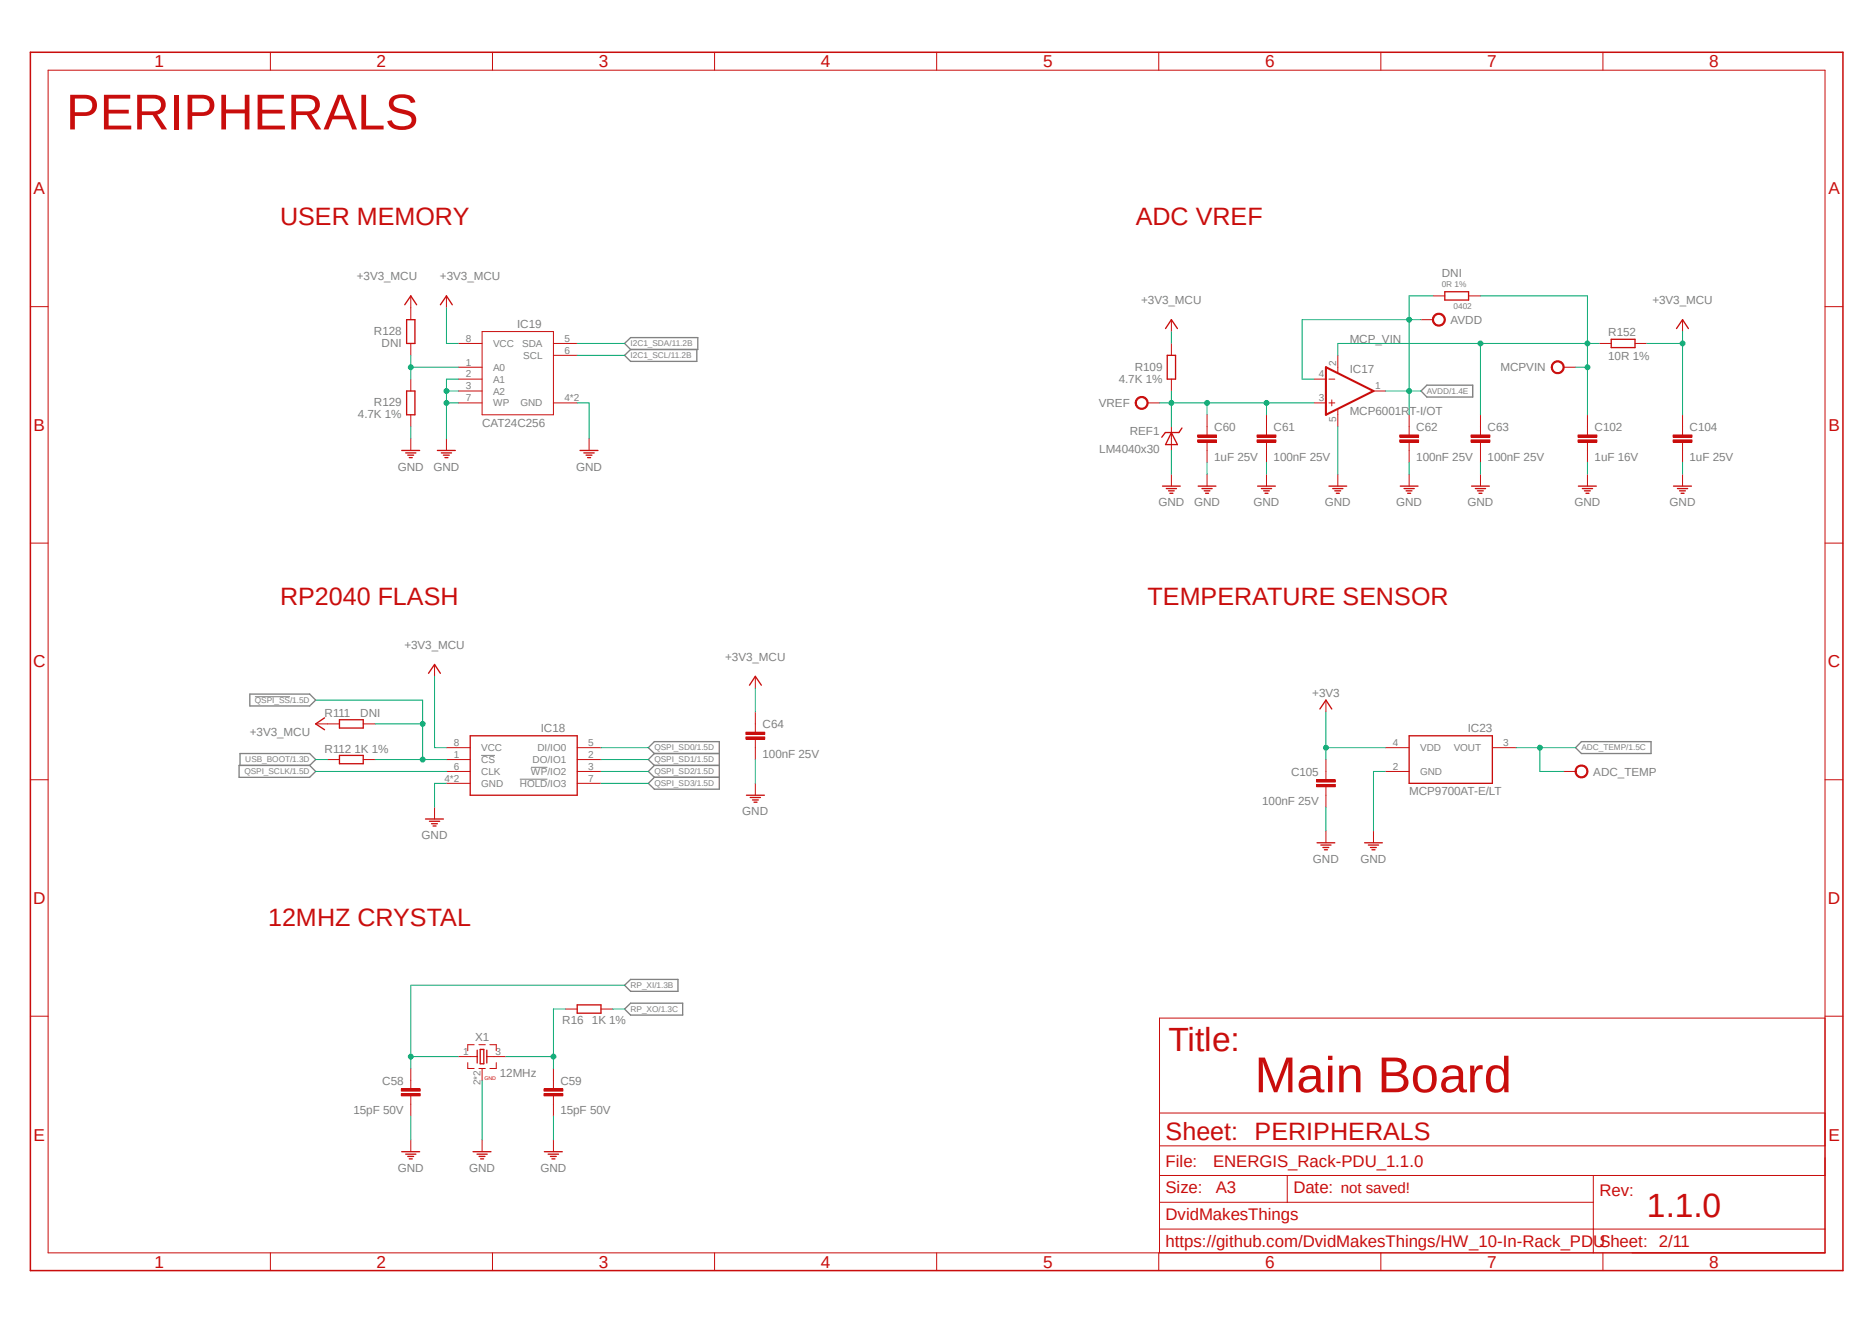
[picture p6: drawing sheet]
<svg xmlns="http://www.w3.org/2000/svg" width="420mm" height="297mm" viewBox="0 0 420 297" stroke-linecap="round" stroke-linejoin="round" font-family="sans-serif">
<path d="M6.3 11.4l407.6 274.2M413.9 11.4l-407.6 274.2" fill="none" stroke="#fff" stroke-width=".22"/>
<path d="M57.2 156.3h7.9M107.9 169.5h3.1M116.6 174.8h6.2M119.1 172.1h3.7" fill="none" stroke="#808080" stroke-width=".22"/>
<g fill="none" stroke="#808080" stroke-width=".3">
<path d="M140.1 77l1.4-1.3h15v2.7h-15zM141.5 78.4l-1.4 1.3 1.4 1.4h14.8v-2.7M318.8 87.7l1.3-1.3h10.3v2.7h-10.3zM56 155.7h13.5l1.3 1.4-1.3 1.3h-13.5zM53.6 171.7h15.9l1.3 1.4-1.3 1.3h-15.9zM53.8 171.7v-2.7h15.7l1.3 1.4-1.3 1.3M146.8 169l-1.3-1.3 1.3-1.3h14.6v10.6h-14.6l-1.3-1.3 1.3-1.3M146.8 174.4h14.6M146.8 171.7h14.6M146.8 169h14.6M146.8 171.7l-1.3 1.4 1.3 1.3M146.8 169l-1.3 1.4 1.3 1.3"/>
<path d="M354.8 166.4h15.6v2.6h-15.6l-1.3-1.3zM140.1 221l1.4-1.3h10.6v2.7h-10.6zM140.1 226.4l1.4-1.4h11.7v2.7h-11.7z"/>
</g>
<path d="M261.9 79.7h1.8v5.3h-1.8zM262.8 97.1l1.4 2.6h-2.7zM262.8 97v.1M265.2 96l-.7 1h-3l-.9 1.1M260.8 109.1h4M261.7 109.6h2.2M262.2 110.1h1.2M262.5 110.7h.6" fill="none" stroke="#c90d0c" stroke-width=".3"/>
<path d="M262.8 77v2.7M257.5 90.4h2.6M262.8 85v2.7M262.8 95.7v5.3M262.8 106.4v2.7" fill="none" stroke="#c90d0c" stroke-width=".22"/>
<path d="M255 89.5a1.46 1.46 0 0 1 2.4 .1 1.46 1.46 0 0 1-.8 2.2 1.46 1.46 0 0 1-1.9-1.4h.2a1.2 1.2 0 0 1 1.7-1.1 1.2 1.2 0 0 1 .4 1.9 1.2 1.2 0 0 1-2-.4l-.1-.4h-.2z" fill-rule="evenodd" fill="#c90d0c"/>
<path d="M300.1 79.7v4M255 89.5a1.46 1.46 0 0 1 2.4 .1 1.46 1.46 0 0 1-.8 2.2 1.46 1.46 0 0 1-1.9-1.4h.2a1.2 1.2 0 0 1 1.7-1.1 1.2 1.2 0 0 1 .4 1.9 1.2 1.2 0 0 1-2-.4l-.1-.4h-.2zM270.8 95.7v1.9M270.8 99.2v1.8M294.8 90.4h2.7M294.8 85h2.7M298.2 90.4h1.3M298.2 85h1.3M298.8 89.7v1.4M300.1 91.8v3.9M308.1 87.7h2.7M300.1 106.4v2.7" fill="none" stroke="#c90d0c" stroke-width=".22"/>
<path d="M297.5 82.4l10.6 5.3-10.6 5.3z" fill="none" stroke="#c90d0c" stroke-width=".47"/>
<path d="M298.2 109.1h3.9M299 109.6h2.3M299.5 110.1h1.3M299.8 110.7h.7" fill="none" stroke="#c90d0c" stroke-width=".3"/>
<path d="M268.7 98.7h4.2v.5h-4.2z" fill-rule="evenodd" fill="#c90d0c"/>
<path d="M268.7 98.7h4.2v.5h-4.2z" fill="none" stroke="#c90d0c" stroke-width=".22"/>
<path d="M268.7 97.6h4.2v.5h-4.2z" fill-rule="evenodd" fill="#c90d0c"/>
<path d="M268.7 97.6h4.2v.5h-4.2zM270.8 93v2.7M284.1 95.7v1.9M284.1 99.2v1.8M270.8 101v2.7" fill="none" stroke="#c90d0c" stroke-width=".22"/>
<path d="M282 98.7h4.3v.5h-4.3z" fill-rule="evenodd" fill="#c90d0c"/>
<path d="M282 98.7h4.3v.5h-4.3z" fill="none" stroke="#c90d0c" stroke-width=".22"/>
<path d="M282 97.6h4.3v.5h-4.3z" fill-rule="evenodd" fill="#c90d0c"/>
<path d="M282 97.6h4.3v.5h-4.3zM284.1 93v2.7M316.1 95.7v1.9M316.1 99.2v1.8M270.8 106.4v2.7M284.1 101v2.7M284.1 106.4v2.7" fill="none" stroke="#c90d0c" stroke-width=".22"/>
<path d="M268.8 109.1h4M269.7 109.6h2.2M270.2 110.1h1.2M270.5 110.7h.6M282.2 109.1h3.9M283 109.6h2.3M283.5 110.1h1.3M283.8 110.7h.7" fill="none" stroke="#c90d0c" stroke-width=".3"/>
<path d="M314 98.7h4.3v.5h-4.3z" fill-rule="evenodd" fill="#c90d0c"/>
<path d="M314 98.7h4.3v.5h-4.3z" fill="none" stroke="#c90d0c" stroke-width=".22"/>
<path d="M314 97.6h4.3v.5h-4.3z" fill-rule="evenodd" fill="#c90d0c"/>
<path d="M314 97.6h4.3v.5h-4.3zM316.1 93v2.7M332.1 95.7v1.9M332.1 99.2v1.8M316.1 101v2.7M316.1 106.4v2.7" fill="none" stroke="#c90d0c" stroke-width=".22"/>
<path d="M314.2 109.1h3.9M315 109.6h2.3M315.5 110.1h1.3M315.8 110.7h.7" fill="none" stroke="#c90d0c" stroke-width=".3"/>
<path d="M330 98.7h4.3v.5h-4.3z" fill-rule="evenodd" fill="#c90d0c"/>
<path d="M330 98.7h4.3v.5h-4.3z" fill="none" stroke="#c90d0c" stroke-width=".22"/>
<path d="M330 97.6h4.3v.5h-4.3z" fill-rule="evenodd" fill="#c90d0c"/>
<path d="M318.8 71.7h2.7M330 97.6h4.3v.5h-4.3zM332.1 93v2.7M332.1 101v2.7M332.1 106.4v2.7" fill="none" stroke="#c90d0c" stroke-width=".22"/>
<path d="M330.2 109.1h3.9M331 109.6h2.3M331.5 110.1h1.3M331.8 110.7h.7" fill="none" stroke="#c90d0c" stroke-width=".3"/>
<path d="M321.7 70.8a1.46 1.46 0 0 1 2.3 .1 1.46 1.46 0 0 1-.8 2.2 1.46 1.46 0 0 1-1.8-1.4h.2a1.19 1.19 0 0 1 1.6-1.1 1.19 1.19 0 0 1 .4 1.9 1.19 1.19 0 0 1-1.9-.4l-.1-.4h-.2z" fill-rule="evenodd" fill="#c90d0c"/>
<path d="M262.8 71.7v2.7M321.7 70.8a1.46 1.46 0 0 1 2.3 .1 1.46 1.46 0 0 1-.8 2.2 1.46 1.46 0 0 1-1.8-1.4h.2a1.19 1.19 0 0 1 1.6-1.1 1.19 1.19 0 0 1 .4 1.9 1.19 1.19 0 0 1-1.9-.4l-.1-.4h-.2zM356.2 95.7v1.9M356.2 99.2v1.8" fill="none" stroke="#c90d0c" stroke-width=".22"/>
<path d="M261.5 73.7l1.3-2 1.4 2" fill="none" stroke="#c90d0c" stroke-width=".3"/>
<path d="M354 98.7h4.3v.5h-4.3z" fill-rule="evenodd" fill="#c90d0c"/>
<path d="M354 98.7h4.3v.5h-4.3z" fill="none" stroke="#c90d0c" stroke-width=".22"/>
<path d="M354 97.6h4.3v.5h-4.3z" fill-rule="evenodd" fill="#c90d0c"/>
<path d="M354 97.6h4.3v.5h-4.3zM356.2 93v2.7M377.5 95.7v1.9M377.5 99.2v1.8M356.2 101v2.7M356.2 106.4v2.7" fill="none" stroke="#c90d0c" stroke-width=".22"/>
<path d="M354.1 109.1h4M355 109.6h2.3M355.5 110.1h1.3M355.8 110.7h.7" fill="none" stroke="#c90d0c" stroke-width=".3"/>
<path d="M375.4 98.7h4.2v.5h-4.2z" fill-rule="evenodd" fill="#c90d0c"/>
<path d="M375.4 98.7h4.2v.5h-4.2z" fill="none" stroke="#c90d0c" stroke-width=".22"/>
<path d="M375.4 97.6h4.2v.5h-4.2z" fill-rule="evenodd" fill="#c90d0c"/>
<g fill="none" stroke="#c90d0c" stroke-width=".22">
<path d="M92.2 66.4v5.3M92.2 77v2.7M100.2 66.4v2.6M102.8 77h5.4M108.2 74.4h16v18.6h-16zM124.2 77h5.3M124.2 79.7h5.3M358.8 77h2.7M366.8 77h2.7M377.5 71.7v2.7M92.2 85v2.7M92.2 93v2.7"/>
<path d="M92.2 98.4v2.6M100.2 98.4v2.6M102.8 90.4h5.4M102.8 87.7h5.4M102.8 85h5.4M102.8 82.4h5.4M124.2 90.4h5.3M132.2 98.4v2.6M375.4 97.6h4.2v.5h-4.2zM377.5 93v2.7M377.5 101v2.7M377.5 106.4v2.7"/>
<path d="M73.5 170.4h2.7M73.5 162.4h2.7M81.5 170.4h2.7M81.5 162.4h2.7M100.2 170.4h5.3M100.2 173.1h5.3M100.2 167.7h5.3M100.2 175.7h5.3M129.5 170.4h5.3M129.5 173.1h5.3M129.5 167.7h5.3M129.5 175.7h5.3"/>
<path d="M169.5 162.4v1.9M169.5 165.9v1.8M169.5 175.7v2.7M97.5 181.1v2.6"/>
</g>
<g fill="none" stroke="#c90d0c" stroke-width=".3">
<path d="M90.8 68.4l1.4-2 1.3 2M91.2 71.7h1.9v5.3h-1.9zM98.8 68.4l1.4-2 1.3 2M361.5 76.1h5.3v1.9h-5.3zM376.1 73.7l1.4-2 1.3 2M91.2 87.7h1.9v5.3h-1.9zM90.1 101h4M91 101.6h2.3M91.5 102.1h1.3M91.8 102.7h.7M98.1 101h4.1M99 101.6h2.3"/>
<path d="M99.5 102.1h1.3M99.8 102.7h.7M130.1 101h4.1M131 101.6h2.3M131.5 102.1h1.3M131.8 102.7h.7M375.5 109.1h4M376.3 109.6h2.3M376.8 110.1h1.3M377.1 110.7h.7M76.2 161.5h5.3v1.8h-5.3zM76.2 169.5h5.3v1.8h-5.3z"/>
<path d="M105.5 165.1h24v13.3h-24zM167.5 178.4h4M168.3 178.9h2.3M168.8 179.5h1.3M169.2 180h.6M95.5 183.7h4M96.4 184.2h2.2M96.8 184.8h1.3M97.2 185.3h.6"/>
</g>
<path d="M167.3 165.3h4.3v.5h-4.3z" fill-rule="evenodd" fill="#c90d0c"/>
<path d="M167.3 165.3h4.3v.5h-4.3z" fill="none" stroke="#c90d0c" stroke-width=".22"/>
<path d="M167.3 164.3h4.3v.5h-4.3z" fill-rule="evenodd" fill="#c90d0c"/>
<path d="M97.5 149.1v2.6M169.5 151.7v2.7M169.5 159.7v2.7M70.8 162.4h2.7M167.3 164.3h4.3v.5h-4.3zM169.5 167.7v2.7M92.2 242.4v1.8M92.2 245.8v1.9" fill="none" stroke="#c90d0c" stroke-width=".22"/>
<path d="M96.1 151l1.4-1.9 1.3 1.9M168.1 153.7l1.4-2 1.3 2M72.8 161l-2 1.4 2 1.3" fill="none" stroke="#c90d0c" stroke-width=".3"/>
<path d="M90 245.3h4.3v.5h-4.3z" fill-rule="evenodd" fill="#c90d0c"/>
<path d="M90 245.3h4.3v.5h-4.3z" fill="none" stroke="#c90d0c" stroke-width=".22"/>
<path d="M90 244.3h4.3v.5h-4.3z" fill-rule="evenodd" fill="#c90d0c"/>
<path d="M92.2 239.7v2.7M90 244.3h4.3v.5h-4.3zM92.2 247.7v2.7M124.2 242.4v1.8M124.2 245.8v1.9" fill="none" stroke="#c90d0c" stroke-width=".22"/>
<path d="M122 245.3h4.3v.5h-4.3z" fill-rule="evenodd" fill="#c90d0c"/>
<path d="M122 245.3h4.3v.5h-4.3z" fill="none" stroke="#c90d0c" stroke-width=".22"/>
<path d="M122 244.3h4.3v.5h-4.3z" fill-rule="evenodd" fill="#c90d0c"/>
<g fill="none" stroke="#c90d0c" stroke-width=".22">
<path d="M297.5 173.1v1.8M297.5 176.5v1.9M310.8 167.7h5.3M310.8 173.1h5.3M334.8 167.7h5.3M102.8 237h4.3M104.9 238.4v1.3h1.5M106.4 234.4h-1.5v1.3M107.4 234.4h1.5M107.4 239.7h1.5M108.2 239.7v2.7M109.2 237h4.3"/>
<path d="M109.9 234.4h1.4v1.3M111.3 238.4v1.3h-1.4M124.2 239.7v2.7M126.8 226.4h2.7M134.8 226.4h2.7M92.2 255.7v2.7M108.2 255.7v2.7M122 244.3h4.3v.5h-4.3zM124.2 247.7v2.7M124.2 255.7v2.7"/>
</g>
<g fill="none" stroke="#c90d0c" stroke-width=".3">
<path d="M316.1 165.1h18.7v10.6h-18.7zM107.1 235.6v2.9M107.7 235.4h.8v3.2h-.8zM109.2 235.6v2.9M129.5 225.4h5.3v1.9h-5.3zM90.1 258.4h4M91 258.9h2.3M91.5 259.4h1.3M91.8 260h.7M106.1 258.4h4.1M107 258.9h2.3M107.5 259.4h1.3"/>
<path d="M107.8 260h.7M122.1 258.4h4.1M123 258.9h2.3M123.5 259.4h1.3M123.8 260h.7"/>
</g>
<path d="M295.4 176h4.2v.5h-4.2z" fill-rule="evenodd" fill="#c90d0c"/>
<path d="M295.4 176h4.2v.5h-4.2z" fill="none" stroke="#c90d0c" stroke-width=".22"/>
<path d="M295.4 174.9h4.2v.5h-4.2z" fill-rule="evenodd" fill="#c90d0c"/>
<path d="M297.5 157.1v2.6M295.4 174.9h4.2v.5h-4.2zM297.5 170.4v2.7M297.5 178.4v2.7M350.8 173.1h2.7M297.5 186.4v2.7M308.1 186.4v2.7" fill="none" stroke="#c90d0c" stroke-width=".22"/>
<path d="M296.1 159l1.4-1.9 1.3 1.9M295.5 189.1h4M296.3 189.6h2.3M296.8 190.1h1.3M297.1 190.6h.7M306.2 189.1h3.9M307 189.6h2.3M307.5 190.1h1.3M307.8 190.6h.7" fill="none" stroke="#c90d0c" stroke-width=".3"/>
<path d="M353.7 172.1a1.46 1.46 0 0 1 2.3 .1 1.46 1.46 0 0 1-.7 2.2 1.46 1.46 0 0 1-1.9-1.3h.2a1.19 1.19 0 0 1 1.6-1.2 1.19 1.19 0 0 1 .5 1.9 1.19 1.19 0 0 1-2-.4l-.1-.3h-.2z" fill-rule="evenodd" fill="#c90d0c"/>
<path d="M321.5 66.4h2.6M329.5 66.4h2.6M350.8 82.4h2.7M353.7 172.1a1.46 1.46 0 0 1 2.3 .1 1.46 1.46 0 0 1-.7 2.2 1.46 1.46 0 0 1-1.9-1.3h.2a1.19 1.19 0 0 1 1.6-1.2 1.19 1.19 0 0 1 .5 1.9 1.19 1.19 0 0 1-2-.4l-.1-.3h-.2z" fill="none" stroke="#c90d0c" stroke-width=".22"/>
<path d="M324.1 65.4h5.4v1.9h-5.4z" fill="none" stroke="#c90d0c" stroke-width=".3"/>
<path d="M348.4 81.4a1.46 1.46 0 0 1 2.3 .2 1.46 1.46 0 0 1-.8 2.2 1.46 1.46 0 0 1-1.9-1.4h.3a1.2 1.2 0 0 1 1.6-1.1 1.2 1.2 0 0 1 .4 1.9 1.2 1.2 0 0 1-1.9-.4l-.1-.4h-.3z" fill-rule="evenodd" fill="#c90d0c"/>
<g fill="none" stroke="#c90d0c" stroke-width=".22">
<path d="M10.8 15.7h398.6v265.4h-398.6zM60.7 11.7v4M110.5 11.7v4M160.3 11.7v4M210.1 11.7v4M260 11.7v4M309.8 11.7v4M359.6 11.7v4M6.8 68.8h4M409.4 68.8h4.1M348.4 81.4a1.46 1.46 0 0 1 2.3 .2 1.46 1.46 0 0 1-.8 2.2 1.46 1.46 0 0 1-1.9-1.4h.3a1.2 1.2 0 0 1 1.6-1.1 1.2 1.2 0 0 1 .4 1.9 1.2 1.2 0 0 1-1.9-.4l-.1-.4h-.3zM6.8 121.8h4"/>
<path d="M409.4 121.8h4.1M6.8 174.9h4M409.4 174.9h4.1M6.8 228h4M409.4 228h4.1M409.4 228.4h-149.3v52.7M260.1 249.7h149.3M260.1 257h149.3M260.1 263.7h149.3M260.1 275.7h149.3M260.1 269.7h97.4M288.8 263.7v6"/>
<path d="M357.5 263.7v17.4M60.7 281.1v3.9M110.5 281.1v3.9M160.3 281.1v3.9M210.1 281.1v3.9M260 281.1v3.9M309.8 281.1v3.9M359.6 281.1v3.9"/>
</g>
<path d="M6.8 11.7h406.7v273.3h-406.7z" fill="none" stroke="#c90d0c" stroke-width=".34"/>
<path d="M92.2 95.7v2.7M100.2 90.4h2.6M102.8 85h-2.6v13.4M300.1 95.7v10.7M262.8 101v5.4M270.8 103.7v2.7M284.1 103.7v2.7M316.1 103.7v2.7M332.1 103.7v2.7M356.2 103.7v2.7M377.5 103.7v2.7" fill="none" stroke="#0dab76" stroke-width=".22"/>
<circle cx="100.2" cy="90.4" r=".55" fill="#0dab76"/>
<g fill="none" stroke="#0dab76" stroke-width=".22">
<path d="M100.2 87.7h2.6"/>
<circle cx="100.2" cy="90.4" r=".55"/>
</g>
<circle cx="100.2" cy="87.7" r=".55" fill="#0dab76"/>
<g fill="none" stroke="#0dab76" stroke-width=".22">
<path d="M129.5 90.4h2.7v8M262.8 87.7v8M100.2 175.7h-2.7v5.4M169.5 170.4v5.3M310.8 173.1h-2.7v13.3M297.5 181.1v5.3M92.2 250.4v5.3M108.2 242.4v13.3M124.2 250.4v5.3"/>
<circle cx="100.2" cy="87.7" r=".55"/>
</g>
<circle cx="262.8" cy="90.4" r=".55" fill="#0dab76"/>
<g fill="none" stroke="#0dab76" stroke-width=".22">
<path d="M260.1 90.4h34.7M270.8 90.4v2.6"/>
<circle cx="262.8" cy="90.4" r=".55"/>
</g>
<circle cx="270.8" cy="90.4" r=".55" fill="#0dab76"/>
<g fill="none" stroke="#0dab76" stroke-width=".22">
<path d="M284.1 90.4v2.6"/>
<circle cx="270.8" cy="90.4" r=".55"/>
</g>
<circle cx="284.1" cy="90.4" r=".55" fill="#0dab76"/>
<g fill="none" stroke="#0dab76" stroke-width=".22">
<path d="M294.8 85h-2.7v-13.3h24v16M310.8 87.7h8"/>
<circle cx="284.1" cy="90.4" r=".55"/>
</g>
<circle cx="316.1" cy="87.7" r=".55" fill="#0dab76"/>
<g fill="none" stroke="#0dab76" stroke-width=".22">
<path d="M316.1 71.7h2.7M316.1 87.7v5.3"/>
<circle cx="316.1" cy="87.7" r=".55"/>
</g>
<circle cx="316.1" cy="71.7" r=".55" fill="#0dab76"/>
<g fill="none" stroke="#0dab76" stroke-width=".22">
<path d="M262.8 74.4v2.6M321.5 66.4h-5.4v5.3M369.5 77h8M377.5 74.4v18.6"/>
<circle cx="316.1" cy="71.7" r=".55"/>
</g>
<circle cx="377.5" cy="77" r=".55" fill="#0dab76"/>
<g fill="none" stroke="#0dab76" stroke-width=".22">
<path d="M100.2 69v8h2.6M300.1 79.7v-2.7h56.1v5.4M332.1 77v16M97.5 151.7v16h2.7M169.5 154.4v5.3"/>
<circle cx="377.5" cy="77" r=".55"/>
</g>
<circle cx="332.1" cy="77" r=".55" fill="#0dab76"/>
<g fill="none" stroke="#0dab76" stroke-width=".22">
<path d="M356.2 77h2.6M356.2 82.4v10.6"/>
<circle cx="332.1" cy="77" r=".55"/>
</g>
<circle cx="356.2" cy="77" r=".55" fill="#0dab76"/>
<g fill="none" stroke="#0dab76" stroke-width=".22">
<path d="M332.1 66.4h24.1v10.6M353.5 82.4h2.7"/>
<circle cx="356.2" cy="77" r=".55"/>
</g>
<circle cx="356.2" cy="82.4" r=".55" fill="#0dab76"/>
<g fill="none" stroke="#0dab76" stroke-width=".22">
<path d="M92.2 79.7v5.3M129.5 77h10.6M129.5 79.7h10.6M92.2 82.4h10.6"/>
<circle cx="356.2" cy="82.4" r=".55"/>
</g>
<circle cx="92.2" cy="82.4" r=".55" fill="#0dab76"/>
<g fill="none" stroke="#0dab76" stroke-width=".22">
<path d="M70.8 173.1h29.4M84.2 170.4h16M84.2 162.4h10.6v8M134.8 175.7h10.7M134.8 173.1h10.7M134.8 167.7h10.7M134.8 170.4h10.7"/>
<circle cx="92.2" cy="82.4" r=".55"/>
</g>
<circle cx="94.8" cy="170.4" r=".55" fill="#0dab76"/>
<g fill="none" stroke="#0dab76" stroke-width=".22">
<path d="M70.8 157.1h24v5.3"/>
<circle cx="94.8" cy="170.4" r=".55"/>
</g>
<circle cx="94.8" cy="162.4" r=".55" fill="#0dab76"/>
<g fill="none" stroke="#0dab76" stroke-width=".22">
<path d="M70.8 170.4h2.7M92.2 237h10.6M92.2 221v18.7"/>
<circle cx="94.8" cy="162.4" r=".55"/>
</g>
<circle cx="92.2" cy="237" r=".55" fill="#0dab76"/>
<g fill="none" stroke="#0dab76" stroke-width=".22">
<path d="M92.2 221h47.9M113.5 237h10.7M126.8 226.4h-2.6v13.3"/>
<circle cx="92.2" cy="237" r=".55"/>
</g>
<circle cx="124.2" cy="237" r=".55" fill="#0dab76"/>
<g fill="none" stroke="#0dab76" stroke-width=".22">
<path d="M340.1 167.7h13.4M345.5 167.7v5.4h5.3M137.5 226.4h2.6"/>
<circle cx="124.2" cy="237" r=".55"/>
</g>
<circle cx="345.5" cy="167.7" r=".55" fill="#0dab76"/>
<g fill="none" stroke="#0dab76" stroke-width=".22">
<path d="M297.5 159.7v10.7M297.5 167.7h13.3"/>
<circle cx="345.5" cy="167.7" r=".55"/>
</g>
<circle cx="297.5" cy="167.7" r=".55" fill="#0dab76"/>
<circle cx="297.5" cy="167.7" r=".55" fill="none" stroke="#0dab76" stroke-width=".22"/>
<g font-size="11.3" fill="#c90d0c">
<text x="14.8" y="29">PERIPHERALS</text>
<text x="281.5" y="245">Main Board</text>
</g>
<g font-size="7.5" fill="#c90d0c">
<text x="262.1" y="235.7">Title:</text>
<text x="369.5" y="273">1.1.0</text>
</g>
<g font-size="5.6" fill="#c90d0c">
<text x="62.8" y="50.4">USER MEMORY</text>
<text x="254.8" y="50.4">ADC VREF</text>
<text x="62.8" y="135.7">RP2040 FLASH</text>
<text x="257.5" y="135.7">TEMPERATURE SENSOR</text>
<text x="60.2" y="207.7">12MHZ CRYSTAL</text>
<text x="261.5" y="255.7">Sheet: PERIPHERALS</text>
</g>
<g font-size="3.9" fill="#c90d0c">
<text x="34.7" y="15.1">1</text>
<text x="84.5" y="15.1">2</text>
<text x="134.3" y="15.1">3</text>
<text x="184.2" y="15.1">4</text>
<text x="234" y="15.1">5</text>
<text x="283.8" y="15.1">6</text>
<text x="333.7" y="15.1">7</text>
<text x="383.5" y="15.1">8</text>
<text x="7.5" y="43.6">A</text>
<text x="410.2" y="43.6">A</text>
<text x="7.5" y="96.7">B</text>
<text x="410.2" y="96.7">B</text>
<text x="7.4" y="149.7">C</text>
<text x="410.1" y="149.7">C</text>
<text x="7.4" y="202.8">D</text>
<text x="410.1" y="202.8">D</text>
<text x="7.5" y="255.9">E</text>
<text x="410.2" y="255.9">E</text>
<text x="34.7" y="284.4">1</text>
<text x="84.5" y="284.4">2</text>
<text x="134.3" y="284.4">3</text>
<text x="184.2" y="284.4">4</text>
<text x="234" y="284.4">5</text>
<text x="283.8" y="284.4">6</text>
<text x="333.7" y="284.4">7</text>
<text x="383.5" y="284.4">8</text>
</g>
<g font-size="3.8" fill="#c90d0c">
<text x="261.5" y="261.7">File:</text>
<text x="272.2" y="261.7">ENERGIS_Rack-PDU_1.1.0</text>
<text x="261.5" y="267.7">Size:</text>
<text x="272.8" y="267.7">A3</text>
<text x="290.2" y="267.7">Date: not saved!</text>
<text x="358.8" y="268.4">Rev:</text>
<text x="261.5" y="273.7">DvidMakesThings</text>
<text x="261.5" y="279.7">https://github.com/DvidMakesThings/HW_10-In-Rack_PDUSheet: 2/11</text>
</g>
<g font-size="2.6" fill="#808080">
<text x="80.1" y="62.9">+3V3_MCU</text>
<text x="98.7" y="62.9">+3V3_MCU</text>
<text x="323.5" y="62.1">DNI</text>
<text x="256" y="68.2">+3V3_MCU</text>
<text x="370.7" y="68.2">+3V3_MCU</text>
<text x="83.9" y="75.1">R128</text>
<text x="85.6" y="77.8">DNI</text>
<text x="116" y="73.6">IC19</text>
<text x="302.8" y="77">MCP_VIN</text>
<text x="325.5" y="72.6">AVDD</text>
<text x="360.8" y="75.5">R152</text>
<text x="254.6" y="83.1">R109</text>
<text x="302.8" y="83.7">IC17</text>
<text x="336.6" y="83.3">MCPVIN</text>
<text x="360.8" y="80.8">10R 1%</text>
<text x="251" y="85.8">4.7K 1%</text>
<text x="80.3" y="93.8">4.7K 1%</text>
<text x="83.9" y="91.1">R129</text>
<text x="108.2" y="95.7">CAT24C256</text>
<text x="246.5" y="91.3">VREF</text>
<text x="302.8" y="93">MCP6001RT-I/OT</text>
<text x="246.6" y="101.6">LM4040x30</text>
<text x="253.4" y="97.6">REF1</text>
<text x="272.4" y="96.6">C60</text>
<text x="285.7" y="96.6">C61</text>
<text x="317.7" y="96.6">C62</text>
<text x="333.7" y="96.6">C63</text>
<text x="357.8" y="96.6">C102</text>
<text x="379" y="96.6">C104</text>
<text x="89.2" y="105.6">GND</text>
<text x="97.2" y="105.6">GND</text>
<text x="129.2" y="105.6">GND</text>
<text x="272.4" y="103.3">1uF 25V</text>
<text x="285.7" y="103.3">100nF 25V</text>
<text x="317.7" y="103.3">100nF 25V</text>
<text x="333.8" y="103.3">100nF 25V</text>
<text x="357.8" y="103.3">1uF 16V</text>
<text x="379" y="103.3">1uF 25V</text>
<text x="259.9" y="113.6">GND</text>
<text x="267.9" y="113.6">GND</text>
<text x="281.2" y="113.6">GND</text>
<text x="297.2" y="113.6">GND</text>
<text x="313.2" y="113.6">GND</text>
<text x="329.2" y="113.6">GND</text>
<text x="353.2" y="113.6">GND</text>
<text x="374.6" y="113.6">GND</text>
<text x="90.7" y="145.6">+3V3_MCU</text>
<text x="162.7" y="148.2">+3V3_MCU</text>
<text x="72.8" y="160.8">R111</text>
<text x="80.8" y="160.8">DNI</text>
<text x="294.4" y="156.2">+3V3</text>
<text x="56" y="165.1">+3V3_MCU</text>
<text x="121.3" y="164.3">IC18</text>
<text x="171.1" y="163.3">C64</text>
<text x="329.3" y="164.3">IC23</text>
<text x="72.8" y="168.8">R112</text>
<text x="79.5" y="168.8">1K 1%</text>
<text x="171.1" y="170">100nF 25V</text>
<text x="289.6" y="174">C105</text>
<text x="357.5" y="174">ADC_TEMP</text>
<text x="316.1" y="178.4">MCP9700AT-E/LT</text>
<text x="166.5" y="182.9">GND</text>
<text x="283.2" y="180.6">100nF 25V</text>
<text x="94.6" y="188.3">GND</text>
<text x="294.6" y="193.6">GND</text>
<text x="305.2" y="193.6">GND</text>
<text x="106.6" y="233.5">X1</text>
<text x="126.2" y="229.8">R16</text>
<text x="132.8" y="229.8">1K 1%</text>
<text x="85.8" y="243.3">C58</text>
<text x="112.1" y="241.6">12MHz</text>
<text x="125.7" y="243.3">C59</text>
<text x="79.3" y="250">15pF 50V</text>
<text x="125.7" y="250">15pF 50V</text>
<text x="89.2" y="262.9">GND</text>
<text x="105.2" y="262.9">GND</text>
<text x="121.2" y="262.9">GND</text>
</g>
<g font-size="2.2" fill="#808080">
<text x="104.5" y="76.7">8</text>
<text x="110.6" y="77.9">VCC</text>
<text x="117.1" y="77.9">SDA</text>
<text x="126.6" y="76.7">5</text>
<text x="104.5" y="82">1</text>
<text x="110.6" y="83.2">A0</text>
<text x="117.4" y="80.5">SCL</text>
<text x="126.6" y="79.3">6</text>
<text x="299.8" y="82" transform="rotate(-90 299.8 82)">2</text>
<text x="104.5" y="87.3">3</text>
<text x="104.5" y="84.7">2</text>
<text x="110.6" y="88.5">A2</text>
<text x="110.6" y="85.9">A1</text>
<text x="295.9" y="84.7">4</text>
<text x="308.5" y="87.3">1</text>
<text x="104.5" y="90">7</text>
<text x="110.6" y="91.2">WP</text>
<text x="116.8" y="91.2">GND</text>
<text x="126.6" y="90">4*2</text>
<text x="295.9" y="90">3</text>
<text x="299.8" y="94.7" transform="rotate(-90 299.8 94.7)">5</text>
<text x="101.8" y="167.3">8</text>
<text x="132" y="167.3">5</text>
<text x="312.5" y="167.3">4</text>
<text x="337.3" y="167.3">3</text>
<text x="101.8" y="170">1</text>
<text x="101.8" y="172.7">6</text>
<text x="108" y="171.2">CS</text>
<text x="108" y="173.9">CLK</text>
<text x="108" y="168.5">VCC</text>
<text x="119.1" y="173.9">WP/IO2</text>
<text x="119.5" y="171.2">DO/IO1</text>
<text x="120.6" y="168.5">DI/IO0</text>
<text x="132" y="170">2</text>
<text x="132" y="172.7">3</text>
<text x="312.5" y="172.7">2</text>
<text x="318.6" y="168.5">VDD</text>
<text x="318.6" y="173.9">GND</text>
<text x="326.1" y="168.5">VOUT</text>
<text x="99.7" y="175.3">4*2</text>
<text x="108" y="176.5">GND</text>
<text x="116.6" y="176.5">HOLD/IO3</text>
<text x="132" y="175.3">7</text>
<text x="103.9" y="236.6">1</text>
<text x="111.2" y="236.6">3</text>
<text x="107.8" y="243.4" transform="rotate(-90 107.8 243.4)">2*2</text>
</g>
<g font-size="1.9" fill="#808080">
<text x="323.5" y="64.4">0R 1%</text>
<text x="326.1" y="69.3">0402</text>
<text x="141.5" y="77.7">I2C1_SDA/11.2B</text>
<text x="141.5" y="80.4">I2C1_SCL/11.2B</text>
<text x="320.1" y="88.4">AVDD/1.4E</text>
<text x="57.2" y="157.7">QSPI_SS/1.5D</text>
<text x="54.8" y="173.7">QSPI_SCLK/1.5D</text>
<text x="55" y="171">USB_BOOT/1.3D</text>
<text x="146.8" y="168.4">QSPI_SD0/1.5D</text>
<text x="146.8" y="173.7">QSPI_SD2/1.5D</text>
<text x="146.8" y="171">QSPI_SD1/1.5D</text>
<text x="354.8" y="168.4">ADC_TEMP/1.5C</text>
<text x="146.8" y="176.4">QSPI_SD3/1.5D</text>
<text x="141.5" y="221.7">RP_XI/1.3B</text>
<text x="141.5" y="227">RP_XO/1.3C</text>
</g>
<text font-size="1.2" fill="#c90d0c" x="108.7" y="242.4">GND</text>
</svg>
